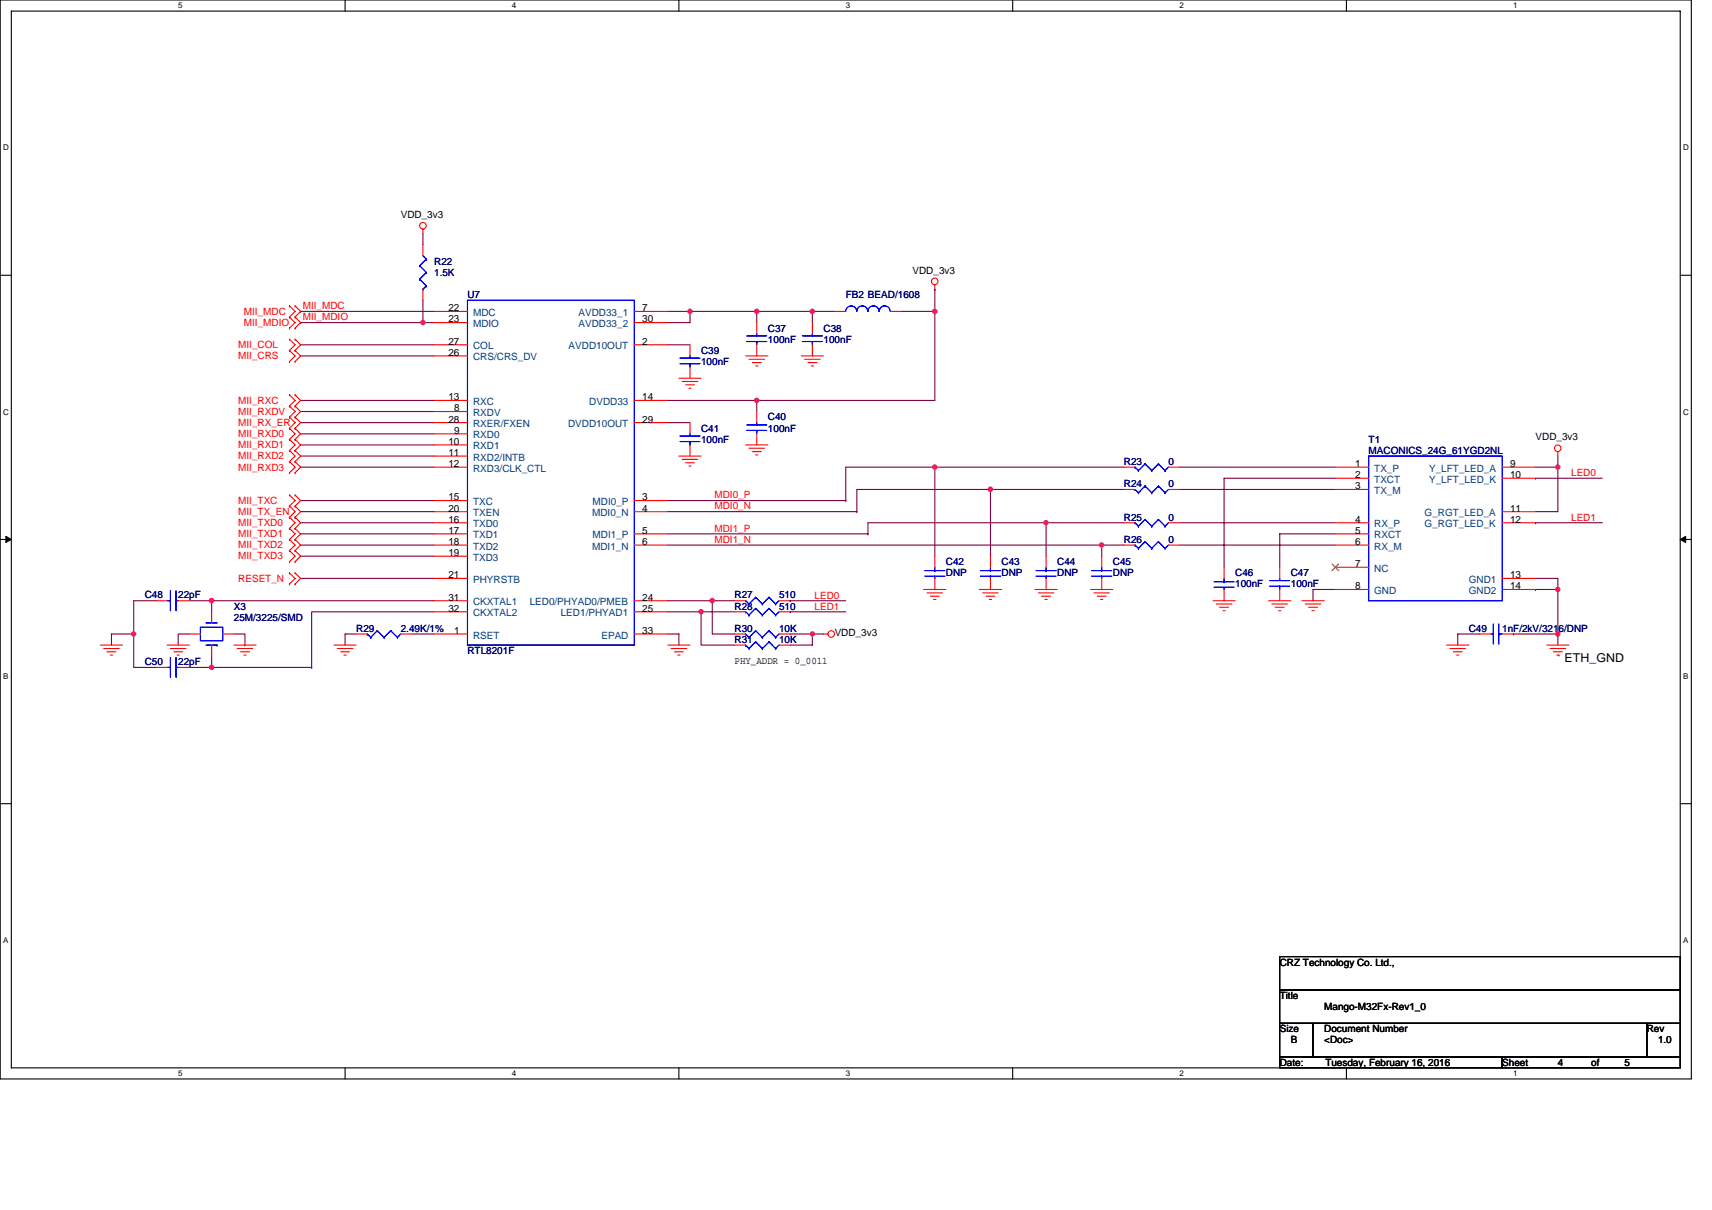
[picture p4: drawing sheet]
<svg xmlns="http://www.w3.org/2000/svg" width="297mm" height="210mm" viewBox="0 0 297 210" stroke-linecap="round" stroke-linejoin="round" font-family="sans-serif">
<path d="M0 0h293.5v187.2h-293.5zM2 1.9h289.5v183.4h-289.5z" fill="none" stroke="#000" stroke-width=".19"/>
<g fill="#fff">
<path d="M30.9 .2h.8v1.6h-.8z"/>
<path d="M30.9 185.5h.8v1.6h-.8z"/>
</g>
<path d="M59.9 0v1.9M59.9 185.3v1.9" fill="none" stroke="#000" stroke-width=".19"/>
<g fill="#fff">
<path d="M88.8 .2h.8v1.6h-.8z"/>
<path d="M88.8 185.5h.8v1.6h-.8z"/>
</g>
<path d="M117.8 0v1.9M117.8 185.3v1.9" fill="none" stroke="#000" stroke-width=".19"/>
<g fill="#fff">
<path d="M146.7 .2h.8v1.6h-.8z"/>
<path d="M146.7 185.5h.8v1.6h-.8z"/>
</g>
<path d="M175.7 0v1.9M175.7 185.3v1.9" fill="none" stroke="#000" stroke-width=".19"/>
<g fill="#fff">
<path d="M204.7 .2h.7v1.6h-.7z"/>
<path d="M204.7 185.5h.7v1.6h-.7z"/>
</g>
<path d="M233.6 0v1.9M233.6 185.3v1.9" fill="none" stroke="#000" stroke-width=".19"/>
<g fill="#fff">
<path d="M262.6 .2h.7v1.6h-.7z"/>
<path d="M262.6 185.5h.7v1.6h-.7z"/>
<path d="M.5 24.8h1v1.6h-1z"/>
<path d="M292 24.8h1v1.6h-1z"/>
<path d="M.5 70.7h1v1.5h-1z"/>
<path d="M292 70.7h1v1.5h-1z"/>
</g>
<path d="M0 47.8h2M291.5 47.8h2" fill="none" stroke="#000" stroke-width=".19"/>
<g fill="#fff">
<path d="M.5 116.5h.9v1.6h-.9z"/>
<path d="M292 116.5h.9v1.6h-.9z"/>
</g>
<path d="M0 93.6h2M291.5 93.6h2" fill="none" stroke="#000" stroke-width=".19"/>
<path d="M1 93.1l1 .5-1 .5zM291.5 93.6l1-.5v1z" fill="#000" stroke="#000" stroke-width=".17"/>
<g fill="#fff">
<path d="M.5 162.4h.9v1.5h-.9z"/>
<path d="M292 162.4h.9v1.5h-.9z"/>
</g>
<path d="M0 139.5h2M291.5 139.5h2M222 166h69.5v5.8h-69.5zM222 171.8h69.5v5.8h-69.5zM222 177.6h5.8v5.8h-5.8zM227.8 177.6h57.9v5.8h-57.9zM285.7 177.6h5.8v5.8h-5.8zM222 183.4h38.6v1.9h-38.6zM260.6 183.4h30.9v1.9h-30.9z" fill="none" stroke="#000" stroke-width=".19"/>
<g fill="none" stroke="#800040" stroke-width=".19">
<path d="M52.2 54h.1M52.2 56h.1M52.2 59.8h23.1M52.2 54h23.1M52.2 56h23.1M73.4 56h.1M73.4 52.1v3.9M73.4 40.5v2M115.9 59.8h3.8M115.9 54h3.8M119.7 54v2h-3.8M119.7 54h.1"/>
<path d="M119.7 54h11.6M131.3 54h.1M131.3 54h9.6M131.3 54v2M140.9 54v2M140.9 54h.1M140.9 54h3.9M156.4 54h5.8M162.2 50.2h.1M162.2 54v15.5h-30.9M162.2 50.2v3.8M52.2 69.5h23.1"/>
<path d="M52.2 71.4h23.1M52.2 75.3h23.1M52.2 73.3h23.1M52.2 79.1h23.1M52.2 77.2h23.1M52.2 61.8h23.1M115.9 73.3h3.8M115.9 69.5h15.4M131.3 69.5h.1M131.3 69.5v1.9M270.3 79.1v2M52.2 81.1h23.1"/>
<path d="M52.2 88.8h23.1M52.2 86.9h23.1M52.2 90.7h23.1M52.2 92.6h23.1M52.2 94.6h23.1M52.2 96.5h23.1M115.9 86.9h30.8M115.9 88.8h32.8M115.9 92.6h34.7M115.9 94.6h75.3M146.7 86.9h.1M146.7 86.9v-5.8h15.5v15.4"/>
<path d="M148.7 88.8h.1M150.6 92.6h.1M162.2 81.1h.1M162.2 81.1h32.8M171.8 84.9h-23.1v3.9M171.8 84.9h23.2M171.8 84.9h.1M171.8 84.9v11.6M181.5 90.7h-30.9v1.9M181.5 90.7h13.5M181.5 90.7h.1M181.5 90.7v5.8"/>
<path d="M191.2 94.6h.1M191.2 94.6h3.8M191.2 94.6v1.9M204.7 81.1h27M204.7 84.9h27M204.7 90.7h27M204.7 94.6h27M231.7 83h-19.3v15.4M231.7 92.6h-9.7v5.8M266.4 81.1h3.9M266.4 83h.1M266.4 90.7h.1"/>
<path d="M266.4 83h11.6M266.4 90.7h11.6M270.3 81.1h.1M270.3 81.1v7.7h-3.9M23.2 110v5.8h3.9M23.2 110h.1M23.2 110h-3.9v2M27.1 104.2h-3.9v5.8M32.8 115.8h3.9M32.8 104.2h3.9M32.8 110h-1.9v2M36.7 113.9v1.9"/>
<path d="M36.7 104.2v2M36.7 104.2h.1M36.7 104.2h38.6M36.7 115.8h17.4M40.6 110h1.9v2M42.5 112h.1M52.2 100.4h23.1M54.1 115.8h.1M61.8 110h-1.9v2M71.5 110h3.8M75.3 106.2h-21.2v9.6M115.9 110h1.9v2"/>
<path d="M115.9 104.2h7.7M115.9 106.2h5.7M121.6 106.2h5.8M121.6 106.2v5.8h5.8M121.6 106.2h.1M123.6 104.2h3.8M123.6 104.2h.1M123.6 104.2v5.8h3.8M137.1 110h3.8M137.1 104.2h.1M137.1 106.2h.1M137.1 104.2h9.6"/>
<path d="M137.1 106.2h9.6M140.9 110v2h-3.8M140.9 110h.1M140.9 110h2M231.7 102.3h-3.9v1.9M256.8 110h-3.9v2M262.6 110h.1M262.6 110h7.7M266.4 100.4h3.9v1.9M266.4 102.3h3.9v7.7M266.4 102.3h.1M270.3 110v2"/>
</g>
<g fill="#f0f" stroke="#f0f" stroke-width=".19">
<circle cx="123.6" cy="104.2" r=".38"/>
<circle cx="121.6" cy="106.2" r=".38"/>
<circle cx="140.9" cy="110" r=".38"/>
<circle cx="270.3" cy="81.1" r=".38"/>
<circle cx="73.4" cy="56" r=".38"/>
<circle cx="119.7" cy="54" r=".38"/>
<circle cx="131.3" cy="69.5" r=".38"/>
<circle cx="131.3" cy="54" r=".38"/>
<circle cx="140.9" cy="54" r=".38"/>
<circle cx="162.2" cy="54" r=".38"/>
<circle cx="270.3" cy="102.3" r=".38"/>
<circle cx="270.3" cy="110" r=".38"/>
<circle cx="162.2" cy="81.1" r=".38"/>
<circle cx="171.8" cy="84.9" r=".38"/>
<circle cx="181.5" cy="90.7" r=".38"/>
<circle cx="191.1" cy="94.6" r=".38"/>
<circle cx="23.2" cy="110" r=".38"/>
<circle cx="36.7" cy="104.2" r=".38"/>
<circle cx="36.7" cy="115.8" r=".38"/>
</g>
<g fill="none" stroke="#f00" stroke-width=".19">
<path d="M73.4 39.8v.7M50.2 55h.1M50.2 53.1h.1M50.2 56.9h.1M50.2 58.9h.1M50.2 53.1l1 .9-1 1M50.2 55l1 1-1 .9M50.2 58.9l1 .9-1 1M51.2 53.1h.1M51.2 55h.1M51.2 56.9h.1M51.2 58.9h.1"/>
<path d="M51.2 53.1l1 .9-1 1M51.2 55l1 1-1 .9M51.2 58.9l1 .9-1 1M73.4 42.5v1.9M73.4 50.2v1.9M75.3 59.8h5.8M75.3 54h5.8M75.3 56h5.8M110.1 59.8h5.8M110.1 54h5.8M110.1 56h5.8M119.7 59.8v2"/>
<path d="M131.3 56v1.9M131.3 59.8v2M140.9 56v1.9M140.9 59.8v2M144.8 54h1.9M154.5 54h1.9M162.2 49.4v.8M50.2 70.5h.1M50.2 68.5h.1M50.2 72.4h.1M50.2 74.3h.1M50.2 76.2h.1"/>
<path d="M50.2 78.2h.1M50.2 60.8h.1M50.2 62.7h.1M50.2 68.5l1 1-1 1M50.2 70.5l1 .9-1 1M50.2 72.4l1 .9-1 1M50.2 74.3l1 1-1 .9M50.2 76.2l1 1-1 1M50.2 78.2l1 .9-1 1M50.2 60.8l1 1-1 .9M51.2 68.5h.1M51.2 70.5h.1"/>
<path d="M51.2 72.4h.1M51.2 74.3h.1M51.2 76.2h.1M51.2 78.2h.1M51.2 60.8h.1M51.2 62.7h.1M51.2 68.5l1 1-1 1M51.2 70.5l1 .9-1 1M51.2 72.4l1 .9-1 1M51.2 74.3l1 1-1 .9M51.2 76.2l1 1-1 1M51.2 78.2l1 .9-1 1"/>
<path d="M51.2 60.8l1 1-1 .9M75.3 71.4h5.8M75.3 75.3h5.8M75.3 77.2h5.8M75.3 79.1h5.8M75.3 69.5h5.8M75.3 61.8h5.8M75.3 73.3h5.8M110.1 69.5h5.8M110.1 73.3h5.8M117.8 79.1h3.8M117.8 65.6h3.8"/>
<path d="M118.4 79.7h2.7M118.4 66.2h2.7M119 66.8h1.5M119.5 67.4h.4M119.7 63.7v1.9M119.7 73.3v2M119.7 77.2v1.9M129.4 77.2h3.8M129.4 61.8h3.8M130 77.8h2.6M130 62.4h2.6M130.5 78.4h1.6"/>
<path d="M130.5 62.9h1.6M131.1 79h.4M131.1 63.5h.4M131.3 71.4v1.9M131.3 75.3v1.9M139 61.8h3.9M139.6 62.4h2.7M140.2 62.9h1.5M140.8 63.5h.4M270.3 78.4v.7M50.2 80.1h.1M50.2 82h.1"/>
<path d="M50.2 87.8h.1M50.2 85.9h.1M50.2 89.8h.1M50.2 91.7h.1M50.2 93.6h.1M50.2 95.5h.1M50.2 97.5h.1M50.2 99.4h.1M50.2 80.1l1 1-1 .9M50.2 85.9l1 1-1 .9M50.2 87.8l1 1-1 1M50.2 89.8l1 .9-1 1"/>
<path d="M50.2 91.7l1 .9-1 1M50.2 93.6l1 1-1 .9M50.2 95.5l1 1-1 1M50.2 99.4l1 1-1 .9M51.2 80.1h.1M51.2 82h.1M51.2 85.9h.1M51.2 87.8h.1M51.2 89.8h.1M51.2 91.7h.1M51.2 93.6h.1M51.2 95.5h.1"/>
<path d="M51.2 97.5h.1M51.2 99.4h.1M51.2 80.1l1 1-1 .9M51.2 85.9l1 1-1 .9M51.2 87.8l1 1-1 1M51.2 89.8l1 .9-1 1M51.2 91.7l1 .9-1 1M51.2 93.6l1 1-1 .9M51.2 95.5l1 1-1 1M51.2 99.4l1 1-1 .9M75.3 81.1h5.8M75.3 86.9h5.8"/>
<path d="M75.3 88.8h5.8M75.3 92.6h5.8M75.3 94.6h5.8M75.3 90.7h5.8M75.3 96.5h5.8M110.1 86.9h5.8M110.1 88.8h5.8M110.1 92.6h5.8M110.1 94.6h5.8M119 80.3h1.5M119.5 80.9h.4M162.2 96.5v1.9"/>
<path d="M171.8 96.5v1.9M181.5 96.5v1.9M191.2 96.5v1.9M195 84.9h1.9M195 81.1h1.9M195 94.6h1.9M195 90.7h1.9M202.7 84.9h2M202.7 81.1h2M202.7 94.6h2M202.7 90.7h2M212.4 98.4v2"/>
<path d="M222 98.4v2M231.7 84.9h5.8M231.7 81.1h5.8M231.7 92.6h5.8M231.7 94.6h5.8M231.7 90.7h5.8M231.7 83h5.8M231.7 98.4h5.8M260.6 81.1h5.8M260.6 88.8h5.8M260.6 90.7h5.8M260.6 83h5.8"/>
<path d="M17.4 112h3.9M18 112.5h2.7M18.6 113.1h1.5M19.2 113.7h.3M27.1 104.2h1.9M27.1 115.8h1.9M29 112h3.8M29.6 112.5h2.7M30.2 113.1h1.5M30.7 113.7h.4M30.9 104.2h1.9M30.9 115.8h1.9"/>
<path d="M32.8 110h2M36.7 106.2v1.9M36.7 112v1.9M38.6 110h2M40.6 112h3.8M41.1 112.5h2.8M41.7 113.1h1.6M42.3 113.7h.4M50.2 101.3h.1M51.2 101.3h.1M58 112h3.8M58.5 112.5h2.7"/>
<path d="M59.1 113.1h1.5M59.7 113.7h.4M61.8 110h1.9M69.5 110h2M75.3 110h5.8M75.3 100.4h5.8M75.3 104.2h5.8M75.3 106.2h5.8M110.1 110h5.8M110.1 104.2h5.8M110.1 106.2h5.8M115.9 112h3.8"/>
<path d="M116.4 112.5h2.7M117 113.1h1.6M117.6 113.7h.4M127.4 110h2M127.4 104.2h2M127.4 106.2h2M127.4 112h2M135.2 110h1.9M135.2 104.2h1.9M135.2 106.2h1.9M135.2 112h1.9M142.9 110h.8"/>
<path d="M160.2 102.3h3.9M160.8 102.9h2.7M161.4 103.5h1.6M162 104h.4M162.2 100.4v1.9M169.9 102.3h3.9M170.5 102.9h2.7M171.1 103.5h1.5M171.6 104h.4M171.8 100.4v1.9M179.6 102.3h3.8M180.1 102.9h2.7"/>
<path d="M180.7 103.5h1.6M181.3 104h.4M181.5 100.4v1.9M189.2 102.3h3.9M189.8 102.9h2.7M190.4 103.5h1.5M190.9 104h.4M191.2 100.4v1.9M210.5 104.2h3.8M211 104.8h2.7M211.6 105.4h1.5M212.2 106h.4"/>
<path d="M212.4 102.3v1.9M220.1 104.2h3.9M220.7 104.8h2.7M221.3 105.4h1.5M221.8 106h.4M222 102.3v1.9M225.9 104.2h3.9M226.5 104.8h2.7M227.1 105.4h1.5M227.6 106h.4M231.7 102.3h5.8M251 112h3.8"/>
<path d="M251.6 112.5h2.7M252.2 113.1h1.5M252.7 113.7h.4M256.8 110h1.9M260.6 110h2M260.6 100.4h5.8M260.6 102.3h5.8M268.4 112h3.8M268.9 112.5h2.7M269.5 113.1h1.6M270.1 113.7h.4M270.5 113.7h.1"/>
<circle cx="73.4" cy="39.2" r=".57"/>
<circle cx="162.2" cy="48.8" r=".57"/>
<circle cx="270.3" cy="77.8" r=".57"/>
<circle cx="144.2" cy="110" r=".57"/>
</g>
<g fill="none" stroke="#00f" stroke-width=".19">
<path d="M72.8 46.1h.1M72.8 48.5h.1M72.8 46.1l1.2 1.2M72.8 48.5l1.2 1.1M73.4 50.2h.1M73.4 44.4l.6 .6M74 45h.1M74 47.3h.1M74 49.6h.1M74 45l-1.2 1.1M74 47.3l-1.2 1.2M74 49.6l-.6 .6"/>
<path d="M81.1 52.1h29v59.9h-29zM129.6 59.3h3.4M129.6 58.3h3.4M131.3 57.9v.4M131.3 59.3h.1M131.3 59.3v.5M139.2 59.3h3.5M139.2 58.3h3.5M140.9 57.9v.4M140.9 59.3h.1M140.9 59.3v.5M146.7 54a.95 .95 0 0 1 1-.9 .95 .95 0 0 1 1 .9"/>
<path d="M148.7 54a.95 .95 0 0 1 .9-.9 .95 .95 0 0 1 1 .9M150.6 54a.96 .96 0 0 1 1-.9 .96 .96 0 0 1 .9 .9M152.5 54a.95 .95 0 0 1 1-.9 .95 .95 0 0 1 .9 .9M118 76.6h3.5M118 75.7h3.5M118 63.1h3.5M118 62.1h3.5M119.7 75.3v.4M119.7 76.6h.1M119.7 61.8v.3M119.7 63.1h.1M119.7 63.1v.6"/>
<path d="M119.7 76.6v.6M129.6 74.7h3.4M129.6 73.7h3.4M131.3 73.3v.4M131.3 74.7h.1M131.3 74.7v.6M237.5 79.1h23.1v25.1h-23.1zM160.5 99h3.4M160.5 100h3.4M162.2 100v.4M162.2 99h.1M162.2 98.4v.6"/>
<path d="M170.1 99h3.5M170.1 100h3.5M171.8 100v.4M171.8 99h.1M171.8 98.4v.6M179.8 99h3.4M179.8 100h3.4M181.5 100v.4M181.5 99h.1M181.5 98.4v.6M189.4 99h3.5M189.4 100h3.5"/>
<path d="M191.2 100v.4M191.2 99h.1M191.2 98.4v.6M196.9 84.9h.1M196.9 81.1h.1M196.9 94.6h.1M196.9 90.7h.1M196.9 84.9l.6 .6M196.9 81.1l.6 .6M196.9 94.6l.6 .6M196.9 90.7l.6 .6M197.5 85.5h.1"/>
<path d="M197.5 81.7h.1M197.5 95.2h.1M197.5 91.3h.1M198.7 84.3h.1M198.7 80.5h.1M198.7 94h.1M198.7 90.1h.1M198.7 84.3l1.1 1.2M198.7 84.3l-1.2 1.2M198.7 80.5l1.1 1.2M198.7 80.5l-1.2 1.2M198.7 94l1.1 1.2"/>
<path d="M198.7 94l-1.2 1.2M198.7 90.1l1.1 1.2M198.7 90.1l-1.2 1.2M199.8 85.5h.1M199.8 81.7h.1M199.8 95.2h.1M199.8 91.3h.1M201 84.3h.1M201 80.5h.1M201 94h.1M201 90.1h.1M201 84.3l1.1 1.2"/>
<path d="M201 84.3l-1.2 1.2M201 80.5l1.1 1.2M201 80.5l-1.2 1.2M201 94l1.1 1.2M201 94l-1.2 1.2M201 90.1l1.1 1.2M201 90.1l-1.2 1.2M202.1 85.5h.1M202.1 81.7h.1M202.1 95.2h.1M202.1 91.3h.1M202.7 84.9l-.6 .6"/>
<path d="M202.7 81.1l-.6 .6M202.7 94.6l-.6 .6M202.7 90.7l-.6 .6M29 115.8h.6M29 104.2h.6M29.6 114.1v3.5M29.6 115.8h.1M29.6 102.5v3.5M29.6 104.2h.1M30.5 115.8h.4M30.5 114.1v3.5M30.5 104.2h.4"/>
<path d="M30.5 102.5v3.5M34.8 108.9h3.8v2.3h-3.8zM35.7 108.1h2M35.7 112h2M37.7 112h.1M63.7 110h.1M63.7 110l.6 .6M64.3 110.6h.1M65.5 109.5h.1M65.5 109.5l1.1 1.1M65.5 109.5l-1.2 1.1M66.6 110.6h.1"/>
<path d="M67.8 109.5h.1M67.8 109.5l1.2 1.1M67.8 109.5l-1.2 1.1M69 110.6h.1M69.5 110l-.5 .6M129.4 110h.1M129.4 106.2h.1M129.4 112h.1M129.4 104.2h.1M129.4 110l.6 .6M129.4 106.2l.6 .5M129.4 112l.6 .5"/>
<path d="M129.4 104.2l.6 .6M130 110.6h.1M130 106.7h.1M130 112.5h.1M130 104.8h.1M131.1 109.5h.1M131.1 105.6h.1M131.1 111.4h.1M131.1 103.7h.1M131.1 109.5l1.2 1.1M131.1 109.5l-1.1 1.1M131.1 105.6l1.2 1.1"/>
<path d="M131.1 105.6l-1.1 1.1M131.1 111.4l1.2 1.1M131.1 111.4l-1.1 1.1M131.1 103.7l1.2 1.1M131.1 103.7l-1.1 1.1M132.3 110.6h.1M132.3 106.7h.1M132.3 112.5h.1M132.3 104.8h.1M133.4 109.5h.1M133.4 105.6h.1M133.4 111.4h.1"/>
<path d="M133.4 103.7h.1M133.4 109.5l1.2 1.1M133.4 109.5l-1.1 1.1M133.4 105.6l1.2 1.1M133.4 105.6l-1.1 1.1M133.4 111.4l1.2 1.1M133.4 111.4l-1.1 1.1M133.4 103.7l1.2 1.1M133.4 103.7l-1.1 1.1M134.6 110.6h.1M134.6 106.7h.1M134.6 112.5h.1"/>
<path d="M134.6 104.8h.1M135.2 110l-.6 .6M135.2 106.2l-.6 .5M135.2 112l-.6 .5M135.2 104.2l-.6 .6M210.6 101h3.5M210.6 101.9h3.5M212.4 101.9v.4M212.4 101h.1M212.4 100.4v.6M220.3 101.7h3.5M220.3 100.8h3.5"/>
<path d="M222 100.4v.4M222 101.7h.1M222 101.7v.6M258.7 110h.4M259.1 108.3v3.5M260.1 108.3v3.5M260.1 110h.1M260.1 110h.5"/>
</g>
<path d="M231.1 97.9l1.2 1.1M232.3 97.9l-1.2 1.1" fill="none" stroke="#804000" stroke-width=".17"/>
<text font-size="2.1" x="271.5" y="114.8">ETH_GND</text>
<g font-size="1.7">
<text x="69.5" y="37.8">VDD_3v3</text>
<text x="158.3" y="47.5">VDD_3v3</text>
<text x="77.8" y="54">22</text>
<text x="77.8" y="56">23</text>
<text x="77.8" y="59.8">27</text>
<text x="111.4" y="54">7</text>
<text x="111.4" y="56">30</text>
<text x="111.4" y="59.8">2</text>
<text x="77.8" y="61.7">26</text>
<text x="77.8" y="69.5">13</text>
<text x="78.8" y="71.4">8</text>
<text x="111.4" y="69.5">14</text>
<text x="77.8" y="77.2">10</text>
<text x="77.8" y="73.3">28</text>
<text x="78.8" y="75.3">9</text>
<text x="111.4" y="73.3">29</text>
<text x="266.4" y="76.4">VDD_3v3</text>
<text x="77.8" y="79.1">11</text>
<text x="77.8" y="81">12</text>
<text x="235.1" y="81">1</text>
<text x="235.1" y="83">2</text>
<text x="262" y="81">9</text>
<text x="262" y="83">10</text>
<text x="77.8" y="86.8">15</text>
<text x="77.8" y="88.8">20</text>
<text x="111.4" y="86.8">3</text>
<text x="111.4" y="88.8">4</text>
<text x="235.1" y="84.9">3</text>
<text x="262" y="88.8">11</text>
<text x="77.8" y="90.7">16</text>
<text x="77.8" y="92.6">17</text>
<text x="77.8" y="94.6">18</text>
<text x="111.4" y="92.6">5</text>
<text x="111.4" y="94.6">6</text>
<text x="235.1" y="90.7">4</text>
<text x="235.1" y="92.6">5</text>
<text x="235.1" y="94.6">6</text>
<text x="262" y="90.7">12</text>
<text x="77.8" y="96.5">19</text>
<text x="77.8" y="100.4">21</text>
<text x="235.1" y="98.4">7</text>
<text x="262" y="100.4">13</text>
<text x="77.8" y="104.2">31</text>
<text x="77.8" y="106.2">32</text>
<text x="111.4" y="104.2">24</text>
<text x="111.4" y="106.2">25</text>
<text x="235.1" y="102.3">8</text>
<text x="262" y="102.3">14</text>
<text x="78.8" y="110">1</text>
<text x="111.4" y="110">33</text>
<text x="144.8" y="110.4">VDD_3v3</text>
<text x="127.4" y="115.3">PHY_ADDR = 0_0011</text>
<text x="222" y="167.6">CRZ Technology Co. Ltd.,</text>
<text x="222" y="173.4">Title</text>
<text x="222" y="179.1">Size</text>
<text x="229.8" y="179.1">Document Number</text>
<text x="229.8" y="175.3">Mango-M32Fx-Rev1_0</text>
<text x="285.7" y="179.1">Rev</text>
<text x="222" y="184.9">Date:</text>
<text x="224" y="181.1">B</text>
<text x="229.8" y="181.1">&lt;Doc&gt;</text>
<text x="230" y="184.9">Tuesday, February 16, 2016</text>
<text x="260.6" y="184.9">Sheet</text>
<text x="270.3" y="184.9">4</text>
<text x="276.1" y="184.9">of</text>
<text x="281.9" y="184.9">5</text>
<text x="287.7" y="181.1">1.0</text>
</g>
<g font-size="1.7" fill="#000080">
<text x="75.3" y="45.9">R22</text>
<text x="75.3" y="47.9">1.5K</text>
<text x="81.1" y="51.7">U7</text>
<text x="146.7" y="51.7">FB2 BEAD/1608</text>
<text x="133.2" y="57.5">C37</text>
<text x="133.2" y="59.5">100nF</text>
<text x="142.9" y="57.5">C38</text>
<text x="142.9" y="59.5">100nF</text>
<text x="121.6" y="61.4">C39</text>
<text x="121.6" y="63.3">100nF</text>
<text x="121.6" y="74.9">C41</text>
<text x="121.6" y="76.8">100nF</text>
<text x="133.2" y="73">C40</text>
<text x="133.2" y="74.9">100nF</text>
<text x="237.5" y="76.8">T1</text>
<text x="195" y="80.7">R23</text>
<text x="202.7" y="80.7">0</text>
<text x="237.5" y="78.8">MACONICS_24G_61YGD2NL</text>
<text x="195" y="84.5">R24</text>
<text x="202.7" y="84.5">0</text>
<text x="195" y="94.2">R26</text>
<text x="195" y="90.3">R25</text>
<text x="202.7" y="94.2">0</text>
<text x="202.7" y="90.3">0</text>
<text x="164.1" y="98.1">C42</text>
<text x="164.1" y="100">DNP</text>
<text x="173.8" y="98.1">C43</text>
<text x="173.8" y="100">DNP</text>
<text x="183.4" y="98.1">C44</text>
<text x="183.4" y="100">DNP</text>
<text x="193.1" y="98.1">C45</text>
<text x="193.1" y="100">DNP</text>
<text x="214.3" y="100">C46</text>
<text x="214.3" y="101.9">100nF</text>
<text x="224" y="100">C47</text>
<text x="224" y="101.9">100nF</text>
<text x="25.1" y="103.8">C48</text>
<text x="30.9" y="103.8">22pF</text>
<text x="40.6" y="105.8">X3</text>
<text x="40.6" y="107.7">25M/3225/SMD</text>
<text x="127.4" y="105.8">R28</text>
<text x="127.4" y="103.8">R27</text>
<text x="135.2" y="105.8">510</text>
<text x="135.2" y="103.8">510</text>
<text x="61.8" y="109.6">R29</text>
<text x="69.5" y="109.6">2.49K/1%</text>
<text x="81.1" y="113.5">RTL8201F</text>
<text x="127.4" y="109.6">R30</text>
<text x="127.4" y="111.6">R31</text>
<text x="135.2" y="109.6">10K</text>
<text x="135.2" y="111.6">10K</text>
<text x="254.8" y="109.6">C49</text>
<text x="260.6" y="109.6">1nF/2kV/3216/DNP</text>
<text x="25.1" y="115.4">C50</text>
<text x="30.9" y="115.4">22pF</text>
</g>
<g font-size="1.7" fill="#f00">
<text x="52.5" y="53.7">MII_MDC</text>
<text x="42.3" y="54.6">MII_MDC</text>
<text x="42.3" y="56.6">MII_MDIO</text>
<text x="52.5" y="55.6">MII_MDIO</text>
<text x="41.3" y="60.4">MII_COL</text>
<text x="41.3" y="62.4">MII_CRS</text>
<text x="41.3" y="70.1">MII_RXC</text>
<text x="41.3" y="72">MII_RXDV</text>
<text x="41.3" y="73.9">MII_RX_ER</text>
<text x="41.3" y="75.9">MII_RXD0</text>
<text x="41.3" y="77.8">MII_RXD1</text>
<text x="41.3" y="79.7">MII_RXD2</text>
<text x="41.3" y="81.7">MII_RXD3</text>
<text x="272.6" y="82.6">LED0</text>
<text x="41.3" y="87.4">MII_TXC</text>
<text x="41.3" y="89.4">MII_TX_EN</text>
<text x="124" y="86.5">MDI0_P</text>
<text x="124" y="88.4">MDI0_N</text>
<text x="41.3" y="91.3">MII_TXD0</text>
<text x="41.3" y="93.2">MII_TXD1</text>
<text x="41.3" y="95.2">MII_TXD2</text>
<text x="124" y="92.3">MDI1_P</text>
<text x="124" y="94.2">MDI1_N</text>
<text x="272.6" y="90.3">LED1</text>
<text x="41.3" y="97.1">MII_TXD3</text>
<text x="41.3" y="101">RESET_N</text>
<text x="141.3" y="103.9">LED0</text>
<text x="141.3" y="105.8">LED1</text>
</g>
<g font-size="1.7" fill="#004080">
<text x="82.1" y="54.8">MDC</text>
<text x="82.1" y="56.8">MDIO</text>
<text x="100.4" y="54.8">AVDD33_1</text>
<text x="100.4" y="56.8">AVDD33_2</text>
<text x="82.1" y="62.5">CRS/CRS_DV</text>
<text x="82.1" y="60.6">COL</text>
<text x="98.7" y="60.6">AVDD10OUT</text>
<text x="82.1" y="70.3">RXC</text>
<text x="102.2" y="70.3">DVDD33</text>
<text x="82.1" y="72.2">RXDV</text>
<text x="82.1" y="76.1">RXD0</text>
<text x="82.1" y="78">RXD1</text>
<text x="82.1" y="74.1">RXER/FXEN</text>
<text x="98.6" y="74.1">DVDD10OUT</text>
<text x="82.1" y="79.9">RXD2/INTB</text>
<text x="82.1" y="81.9">RXD3/CLK_CTL</text>
<text x="238.4" y="81.9">TX_P</text>
<text x="238.4" y="83.8">TXCT</text>
<text x="248" y="81.9">Y_LFT_LED_A</text>
<text x="248" y="83.8">Y_LFT_LED_K</text>
<text x="82.1" y="87.7">TXC</text>
<text x="82.1" y="89.6">TXEN</text>
<text x="102.7" y="89.6">MDI0_N</text>
<text x="102.8" y="87.7">MDI0_P</text>
<text x="238.4" y="85.7">TX_M</text>
<text x="247.2" y="89.6">G_RGT_LED_A</text>
<text x="82.1" y="91.5">TXD0</text>
<text x="82.1" y="93.4">TXD1</text>
<text x="82.1" y="95.4">TXD2</text>
<text x="102.7" y="95.4">MDI1_N</text>
<text x="102.8" y="93.4">MDI1_P</text>
<text x="238.4" y="91.5">RX_P</text>
<text x="238.4" y="93.4">RXCT</text>
<text x="238.4" y="95.4">RX_M</text>
<text x="247.2" y="91.5">G_RGT_LED_K</text>
<text x="82.1" y="97.3">TXD3</text>
<text x="82.1" y="101.2">PHYRSTB</text>
<text x="238.4" y="99.2">NC</text>
<text x="254.8" y="101.2">GND1</text>
<text x="82.1" y="105">CKXTAL1</text>
<text x="82.1" y="107">CKXTAL2</text>
<text x="91.9" y="105">LED0/PHYAD0/PMEB</text>
<text x="97.3" y="107">LED1/PHYAD1</text>
<text x="238.4" y="103.1">GND</text>
<text x="254.8" y="103.1">GND2</text>
<text x="82.1" y="110.8">RSET</text>
<text x="104.3" y="110.8">EPAD</text>
</g>
<g font-size="1.4">
<text x="30.9" y="1.5">5</text>
<text x="88.8" y="1.5">4</text>
<text x="146.7" y="1.5">3</text>
<text x="204.7" y="1.5">2</text>
<text x="262.6" y="1.5">1</text>
<text x=".5" y="26.1">D</text>
<text x="292" y="26.1">D</text>
<text x=".5" y="71.9">C</text>
<text x="292" y="71.9">C</text>
<text x=".5" y="117.8">B</text>
<text x="292" y="117.8">B</text>
<text x=".5" y="163.6">A</text>
<text x="292" y="163.6">A</text>
<text x="30.9" y="186.8">5</text>
<text x="88.8" y="186.8">4</text>
<text x="146.7" y="186.8">3</text>
<text x="204.7" y="186.8">2</text>
<text x="262.6" y="186.8">1</text>
</g>
</svg>
